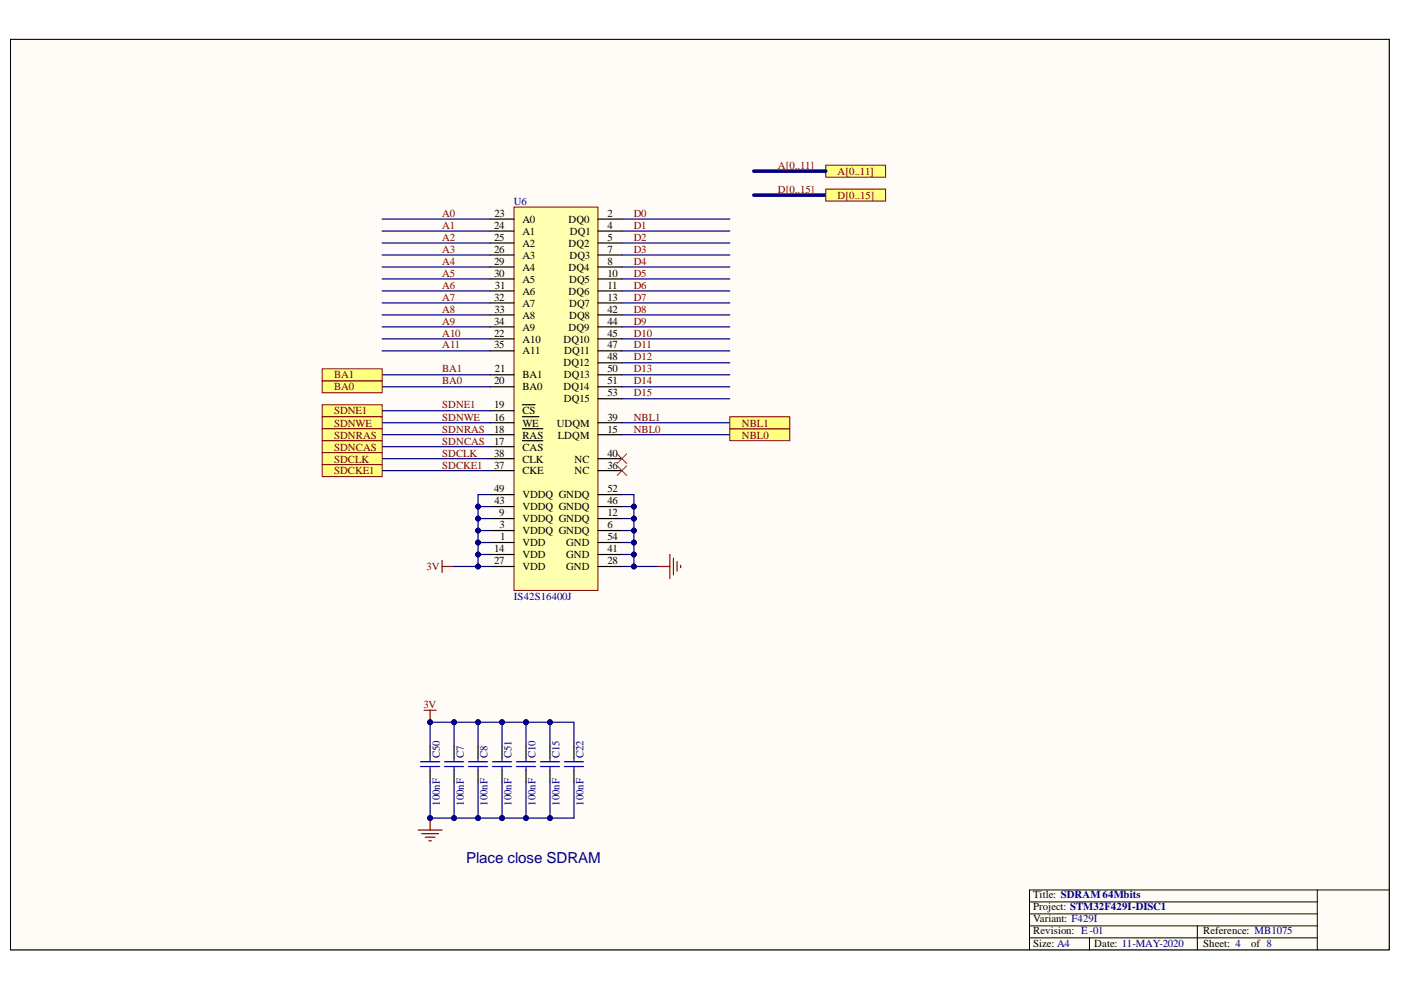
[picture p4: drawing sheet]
<svg xmlns="http://www.w3.org/2000/svg" width="297mm" height="210mm" viewBox="0 0 297 210" stroke-linecap="round" stroke-linejoin="round" font-family="sans-serif">
<path d="M2.2 8.4h292.3v193h-292.3z" fill-rule="evenodd" fill="#fffcf8"/>
<path d="M2.2 8.4h292.3v193h-292.3z" fill="none" stroke="#000" stroke-width=".21"/>
<path d="M2.2 8.4h292.3v193h-292.3z" fill-rule="evenodd" fill="#fffcf8"/>
<path d="M2.2 8.4h292.3v193h-292.3zM218.3 191.2h61M218.3 193.8h61M218.3 198.8h61M218.3 196.3h61M231 198.8v2.6M253.9 196.3v5.1M279.3 188.7v12.7M294.5 188.7h-76.2v12.7" fill="none" stroke="#000" stroke-width=".21"/>
<path d="M109 43.9h17.8v81.3h-17.8z" fill-rule="evenodd" fill="#ffffb0"/>
<path d="M109 43.9h17.8v81.3h-17.8z" fill="none" stroke="#800000" stroke-width=".21"/>
<g fill="none" stroke="#000" stroke-width=".25">
<path d="M103.9 49h5.1M103.9 56.6h5.1M103.9 54.1h5.1M103.9 46.4h5.1M103.9 59.1h5.1M103.9 51.5h5.1M126.8 49h5.1M126.8 56.6h5.1M126.8 54.1h5.1M126.8 46.4h5.1M126.8 59.1h5.1M126.8 51.5h5.1"/>
<path d="M103.9 79.5h5.1M103.9 66.8h5.1M103.9 69.3h5.1M103.9 64.2h5.1M103.9 74.4h5.1M103.9 71.8h5.1M103.9 61.7h5.1M126.8 79.5h5.1M126.8 76.9h5.1M126.8 66.8h5.1M126.8 69.3h5.1M126.8 64.2h5.1"/>
<path d="M126.8 74.4h5.1M126.8 71.8h5.1M126.8 61.7h5.1M103.9 89.6h5.1M103.9 82h5.1M103.9 92.2h5.1M103.9 97.2h5.1M103.9 87.1h5.1M103.9 94.7h5.1M103.9 99.8h5.1M110.8 88.4h3.5M110.8 90.9h4.3"/>
<path d="M110.8 85.8h2.6M110.8 93.4h4.3M126.8 89.6h5.1M126.8 82h5.1M126.8 92.2h5.1M126.8 84.5h5.1M126.8 97.2h5.1M126.8 99.8h5.1M103.9 112.5h5.1M103.9 109.9h5.1M103.9 104.9h5.1M103.9 117.6h5.1"/>
<path d="M103.9 115h5.1M103.9 107.4h5.1M126.8 112.5h5.1M126.8 109.9h5.1M126.8 104.9h5.1M126.8 117.6h5.1M126.8 115h5.1M126.8 107.4h5.1M103.9 120.1h5.1M126.8 120.1h5.1"/>
</g>
<path d="M175.1 35h12.7v2.6h-12.7z" fill-rule="evenodd" fill="#ffff80"/>
<path d="M175.1 35h12.7v2.6h-12.7z" fill="none" stroke="#800000" stroke-width=".21"/>
<path d="M159.8 36.3h15.3M159.8 41.4h15.3" fill="none" stroke="#000080" stroke-width=".76"/>
<path d="M81 46.4h22.9M131.9 46.4h22.8" fill="none" stroke="#000080" stroke-width=".25"/>
<path d="M175.1 40.1h12.7v2.5h-12.7z" fill-rule="evenodd" fill="#ffff80"/>
<path d="M175.1 40.1h12.7v2.5h-12.7z" fill="none" stroke="#800000" stroke-width=".21"/>
<path d="M89.9 150.6h2.6M91.2 150.6v2.5" fill="none" stroke="#800000" stroke-width=".25"/>
<circle cx="91.2" cy="153.1" r=".51" fill="#000080"/>
<circle cx="91.2" cy="153.1" r=".51" fill="none" stroke="#000080" stroke-width=".21"/>
<g fill="none" stroke="#000080" stroke-width=".25">
<path d="M81 49h22.9M81 51.5h22.9M81 54.1h22.9M81 56.6h22.9M81 59.1h22.9M131.9 49h22.8M131.9 51.5h22.8M131.9 54.1h22.8M131.9 56.6h22.8M131.9 59.1h22.8M81 61.7h22.9M81 64.2h22.9"/>
<path d="M81 66.8h22.9M81 69.3h22.9M81 71.8h22.9M81 74.4h22.9M81 79.5h22.9M131.9 61.7h22.8M131.9 64.2h22.8M131.9 66.8h22.8M131.9 69.3h22.8M131.9 71.8h22.8M131.9 74.4h22.8M131.9 76.9h22.8"/>
<path d="M131.9 79.5h22.8M81 82h22.9M81 87.1h22.9M81 89.6h22.9M81 92.2h22.9M81 94.7h22.9M81 97.2h22.9M81 99.8h22.9M131.9 82h22.8M131.9 84.5h22.8M131.9 89.6h22.8M131.9 92.2h22.8"/>
<path d="M131.9 104.9h2.5v15.2h-2.5"/>
</g>
<circle cx="134.4" cy="107.4" r=".51" fill="#000080"/>
<circle cx="134.4" cy="107.4" r=".51" fill="none" stroke="#000080" stroke-width=".21"/>
<circle cx="134.4" cy="109.9" r=".51" fill="#000080"/>
<circle cx="134.4" cy="109.9" r=".51" fill="none" stroke="#000080" stroke-width=".21"/>
<circle cx="134.4" cy="112.5" r=".51" fill="#000080"/>
<circle cx="134.4" cy="112.5" r=".51" fill="none" stroke="#000080" stroke-width=".21"/>
<circle cx="134.4" cy="115" r=".51" fill="#000080"/>
<circle cx="134.4" cy="115" r=".51" fill="none" stroke="#000080" stroke-width=".21"/>
<circle cx="134.4" cy="117.6" r=".51" fill="#000080"/>
<circle cx="134.4" cy="117.6" r=".51" fill="none" stroke="#000080" stroke-width=".21"/>
<circle cx="134.4" cy="120.1" r=".51" fill="#000080"/>
<circle cx="134.4" cy="120.1" r=".51" fill="none" stroke="#000080" stroke-width=".21"/>
<path d="M131.9 107.4h2.5" fill="none" stroke="#000080" stroke-width=".25"/>
<circle cx="134.4" cy="107.4" r=".51" fill="#000080"/>
<circle cx="134.4" cy="107.4" r=".51" fill="none" stroke="#000080" stroke-width=".21"/>
<path d="M131.9 109.9h2.5" fill="none" stroke="#000080" stroke-width=".25"/>
<circle cx="134.4" cy="109.9" r=".51" fill="#000080"/>
<circle cx="134.4" cy="109.9" r=".51" fill="none" stroke="#000080" stroke-width=".21"/>
<path d="M131.9 115h2.5" fill="none" stroke="#000080" stroke-width=".25"/>
<circle cx="134.4" cy="115" r=".51" fill="#000080"/>
<circle cx="134.4" cy="115" r=".51" fill="none" stroke="#000080" stroke-width=".21"/>
<path d="M131.9 117.6h2.5" fill="none" stroke="#000080" stroke-width=".25"/>
<circle cx="134.4" cy="117.6" r=".51" fill="#000080"/>
<circle cx="134.4" cy="117.6" r=".51" fill="none" stroke="#000080" stroke-width=".21"/>
<path d="M103.9 104.9h-2.5v15.2h2.5" fill="none" stroke="#000080" stroke-width=".25"/>
<circle cx="101.4" cy="107.4" r=".51" fill="#000080"/>
<circle cx="101.4" cy="107.4" r=".51" fill="none" stroke="#000080" stroke-width=".21"/>
<circle cx="101.4" cy="109.9" r=".51" fill="#000080"/>
<circle cx="101.4" cy="109.9" r=".51" fill="none" stroke="#000080" stroke-width=".21"/>
<circle cx="101.4" cy="112.5" r=".51" fill="#000080"/>
<circle cx="101.4" cy="112.5" r=".51" fill="none" stroke="#000080" stroke-width=".21"/>
<circle cx="101.4" cy="115" r=".51" fill="#000080"/>
<circle cx="101.4" cy="115" r=".51" fill="none" stroke="#000080" stroke-width=".21"/>
<circle cx="101.4" cy="117.6" r=".51" fill="#000080"/>
<circle cx="101.4" cy="117.6" r=".51" fill="none" stroke="#000080" stroke-width=".21"/>
<circle cx="101.4" cy="120.1" r=".51" fill="#000080"/>
<circle cx="101.4" cy="120.1" r=".51" fill="none" stroke="#000080" stroke-width=".21"/>
<path d="M101.4 107.4h2.5" fill="none" stroke="#000080" stroke-width=".25"/>
<circle cx="101.4" cy="107.4" r=".51" fill="#000080"/>
<circle cx="101.4" cy="107.4" r=".51" fill="none" stroke="#000080" stroke-width=".21"/>
<path d="M101.4 109.9h2.5" fill="none" stroke="#000080" stroke-width=".25"/>
<circle cx="101.4" cy="109.9" r=".51" fill="#000080"/>
<circle cx="101.4" cy="109.9" r=".51" fill="none" stroke="#000080" stroke-width=".21"/>
<path d="M101.4 115h2.5" fill="none" stroke="#000080" stroke-width=".25"/>
<circle cx="101.4" cy="115" r=".51" fill="#000080"/>
<circle cx="101.4" cy="115" r=".51" fill="none" stroke="#000080" stroke-width=".21"/>
<path d="M101.4 117.6h2.5" fill="none" stroke="#000080" stroke-width=".25"/>
<circle cx="101.4" cy="117.6" r=".51" fill="#000080"/>
<circle cx="101.4" cy="117.6" r=".51" fill="none" stroke="#000080" stroke-width=".21"/>
<path d="M93.7 118.8v2.6M142 117.6v5M142.8 118.3v3.6M143.6 119.1v2M144.3 119.9v.5M93.7 120.1h2.6M139.5 120.1h2.5" fill="none" stroke="#800000" stroke-width=".25"/>
<path d="M101.4 112.5h2.5" fill="none" stroke="#000080" stroke-width=".25"/>
<circle cx="101.4" cy="112.5" r=".51" fill="#000080"/>
<circle cx="101.4" cy="112.5" r=".51" fill="none" stroke="#000080" stroke-width=".21"/>
<path d="M131.9 112.5h2.5" fill="none" stroke="#000080" stroke-width=".25"/>
<circle cx="134.4" cy="112.5" r=".51" fill="#000080"/>
<circle cx="134.4" cy="112.5" r=".51" fill="none" stroke="#000080" stroke-width=".21"/>
<path d="M134.4 120.1h5.1" fill="none" stroke="#000080" stroke-width=".25"/>
<circle cx="134.4" cy="120.1" r=".51" fill="#000080"/>
<circle cx="134.4" cy="120.1" r=".51" fill="none" stroke="#000080" stroke-width=".21"/>
<path d="M96.3 120.1h5.1" fill="none" stroke="#000080" stroke-width=".25"/>
<circle cx="101.4" cy="120.1" r=".51" fill="#000080"/>
<circle cx="101.4" cy="120.1" r=".51" fill="none" stroke="#000080" stroke-width=".21"/>
<path d="M130.8 96.2l2.1 2.1M130.8 98.8l2.1 2M132.9 96.2l-2.1 2.1M132.9 98.8l-2.1 2" fill="none" stroke="#f00" stroke-width=".21"/>
<path d="M68.3 85.8h12.7v2.6h-12.7z" fill-rule="evenodd" fill="#ffff80"/>
<path d="M68.3 85.8h12.7v2.6h-12.7z" fill="none" stroke="#800000" stroke-width=".21"/>
<path d="M68.3 88.4h12.7v2.5h-12.7z" fill-rule="evenodd" fill="#ffff80"/>
<path d="M68.3 88.4h12.7v2.5h-12.7z" fill="none" stroke="#800000" stroke-width=".21"/>
<path d="M68.3 90.9h12.7v2.5h-12.7z" fill-rule="evenodd" fill="#ffff80"/>
<path d="M68.3 90.9h12.7v2.5h-12.7z" fill="none" stroke="#800000" stroke-width=".21"/>
<path d="M68.3 93.4h12.7v2.6h-12.7z" fill-rule="evenodd" fill="#ffff80"/>
<path d="M68.3 93.4h12.7v2.6h-12.7z" fill="none" stroke="#800000" stroke-width=".21"/>
<path d="M68.3 96h12.7v2.5h-12.7z" fill-rule="evenodd" fill="#ffff80"/>
<path d="M68.3 96h12.7v2.5h-12.7z" fill="none" stroke="#800000" stroke-width=".21"/>
<path d="M68.3 98.5h12.7v2.6h-12.7z" fill-rule="evenodd" fill="#ffff80"/>
<path d="M68.3 98.5h12.7v2.6h-12.7z" fill="none" stroke="#800000" stroke-width=".21"/>
<path d="M88.6 176h5.1M89.4 176.7h3.6M90.2 177.5h2M90.9 178.3h.5M91.2 173.5v2.5" fill="none" stroke="#800000" stroke-width=".25"/>
<circle cx="91.2" cy="173.5" r=".51" fill="#000080"/>
<circle cx="91.2" cy="173.5" r=".51" fill="none" stroke="#000080" stroke-width=".21"/>
<path d="M91.2 165.8v7.7h30.5v-7.7" fill="none" stroke="#000080" stroke-width=".25"/>
<circle cx="91.2" cy="173.5" r=".51" fill="#000080"/>
<circle cx="91.2" cy="173.5" r=".51" fill="none" stroke="#000080" stroke-width=".21"/>
<circle cx="96.3" cy="173.5" r=".51" fill="#000080"/>
<circle cx="96.3" cy="173.5" r=".51" fill="none" stroke="#000080" stroke-width=".21"/>
<circle cx="101.4" cy="173.5" r=".51" fill="#000080"/>
<circle cx="101.4" cy="173.5" r=".51" fill="none" stroke="#000080" stroke-width=".21"/>
<circle cx="106.4" cy="173.5" r=".51" fill="#000080"/>
<circle cx="106.4" cy="173.5" r=".51" fill="none" stroke="#000080" stroke-width=".21"/>
<circle cx="111.5" cy="173.5" r=".51" fill="#000080"/>
<circle cx="111.5" cy="173.5" r=".51" fill="none" stroke="#000080" stroke-width=".21"/>
<circle cx="116.6" cy="173.5" r=".51" fill="#000080"/>
<circle cx="116.6" cy="173.5" r=".51" fill="none" stroke="#000080" stroke-width=".21"/>
<path d="M96.3 165.8v7.7" fill="none" stroke="#000080" stroke-width=".25"/>
<circle cx="96.3" cy="173.5" r=".51" fill="#000080"/>
<circle cx="96.3" cy="173.5" r=".51" fill="none" stroke="#000080" stroke-width=".21"/>
<path d="M96.3 153.1v5.1" fill="none" stroke="#000080" stroke-width=".25"/>
<circle cx="96.3" cy="153.1" r=".51" fill="#000080"/>
<circle cx="96.3" cy="153.1" r=".51" fill="none" stroke="#000080" stroke-width=".21"/>
<path d="M101.4 165.8v7.7" fill="none" stroke="#000080" stroke-width=".25"/>
<circle cx="101.4" cy="173.5" r=".51" fill="#000080"/>
<circle cx="101.4" cy="173.5" r=".51" fill="none" stroke="#000080" stroke-width=".21"/>
<path d="M101.4 153.1v5.1" fill="none" stroke="#000080" stroke-width=".25"/>
<circle cx="101.4" cy="153.1" r=".51" fill="#000080"/>
<circle cx="101.4" cy="153.1" r=".51" fill="none" stroke="#000080" stroke-width=".21"/>
<path d="M106.4 165.8v7.7" fill="none" stroke="#000080" stroke-width=".25"/>
<circle cx="106.4" cy="173.5" r=".51" fill="#000080"/>
<circle cx="106.4" cy="173.5" r=".51" fill="none" stroke="#000080" stroke-width=".21"/>
<path d="M106.4 153.1v5.1" fill="none" stroke="#000080" stroke-width=".25"/>
<circle cx="106.4" cy="153.1" r=".51" fill="#000080"/>
<circle cx="106.4" cy="153.1" r=".51" fill="none" stroke="#000080" stroke-width=".21"/>
<path d="M111.5 165.8v7.7" fill="none" stroke="#000080" stroke-width=".25"/>
<circle cx="111.5" cy="173.5" r=".51" fill="#000080"/>
<circle cx="111.5" cy="173.5" r=".51" fill="none" stroke="#000080" stroke-width=".21"/>
<path d="M111.5 153.1v5.1" fill="none" stroke="#000080" stroke-width=".25"/>
<circle cx="111.5" cy="153.1" r=".51" fill="#000080"/>
<circle cx="111.5" cy="153.1" r=".51" fill="none" stroke="#000080" stroke-width=".21"/>
<path d="M116.6 153.1v5.1" fill="none" stroke="#000080" stroke-width=".25"/>
<circle cx="116.6" cy="153.1" r=".51" fill="#000080"/>
<circle cx="116.6" cy="153.1" r=".51" fill="none" stroke="#000080" stroke-width=".21"/>
<path d="M116.6 165.8v7.7" fill="none" stroke="#000080" stroke-width=".25"/>
<circle cx="116.6" cy="173.5" r=".51" fill="#000080"/>
<circle cx="116.6" cy="173.5" r=".51" fill="none" stroke="#000080" stroke-width=".21"/>
<path d="M91.2 158.2v-5.1h30.5v5.1" fill="none" stroke="#000080" stroke-width=".25"/>
<circle cx="91.2" cy="153.1" r=".51" fill="#000080"/>
<circle cx="91.2" cy="153.1" r=".51" fill="none" stroke="#000080" stroke-width=".21"/>
<circle cx="96.3" cy="153.1" r=".51" fill="#000080"/>
<circle cx="96.3" cy="153.1" r=".51" fill="none" stroke="#000080" stroke-width=".21"/>
<circle cx="101.4" cy="153.1" r=".51" fill="#000080"/>
<circle cx="101.4" cy="153.1" r=".51" fill="none" stroke="#000080" stroke-width=".21"/>
<circle cx="106.4" cy="153.1" r=".51" fill="#000080"/>
<circle cx="106.4" cy="153.1" r=".51" fill="none" stroke="#000080" stroke-width=".21"/>
<circle cx="111.5" cy="153.1" r=".51" fill="#000080"/>
<circle cx="111.5" cy="153.1" r=".51" fill="none" stroke="#000080" stroke-width=".21"/>
<circle cx="116.6" cy="153.1" r=".51" fill="#000080"/>
<circle cx="116.6" cy="153.1" r=".51" fill="none" stroke="#000080" stroke-width=".21"/>
<path d="M154.7 90.9h12.7v2.5h-12.7z" fill-rule="evenodd" fill="#ffff80"/>
<path d="M154.7 90.9h12.7v2.5h-12.7z" fill="none" stroke="#800000" stroke-width=".21"/>
<path d="M154.7 88.4h12.7v2.5h-12.7z" fill-rule="evenodd" fill="#ffff80"/>
<path d="M154.7 88.4h12.7v2.5h-12.7z" fill="none" stroke="#800000" stroke-width=".21"/>
<path d="M68.3 80.7h12.7v2.6h-12.7z" fill-rule="evenodd" fill="#ffff80"/>
<path d="M68.3 80.7h12.7v2.6h-12.7z" fill="none" stroke="#800000" stroke-width=".21"/>
<path d="M68.3 78.2h12.7v2.5h-12.7z" fill-rule="evenodd" fill="#ffff80"/>
<path d="M68.3 78.2h12.7v2.5h-12.7z" fill="none" stroke="#800000" stroke-width=".21"/>
<g fill="none" stroke="#000" stroke-width=".25">
<path d="M91.2 158.2v2.5M96.3 158.2v2.5M101.4 158.2v2.5M106.4 158.2v2.5M111.5 158.2v2.5M116.6 158.2v2.5M121.7 158.2v2.5M91.2 163.3v2.5M96.3 163.3v2.5M101.4 163.3v2.5M106.4 163.3v2.5M111.5 163.3v2.5"/>
<path d="M116.6 163.3v2.5M121.7 163.3v2.5"/>
</g>
<g fill="none" stroke="#00f" stroke-width=".25">
<path d="M89.2 161.5h4M89.2 162.5h4M91.2 160.7v.8M91.2 162.5v.8M94.2 161.5h4.1M94.2 162.5h4.1M96.3 160.7v.8M96.3 162.5v.8M99.3 161.5h4.1M99.3 162.5h4.1M101.4 160.7v.8M101.4 162.5v.8"/>
<path d="M104.4 161.5h4.1M104.4 162.5h4.1M106.4 160.7v.8M106.4 162.5v.8M109.5 161.5h4.1M109.5 162.5h4.1M111.5 160.7v.8M111.5 162.5v.8M114.6 161.5h4M114.6 162.5h4M116.6 160.7v.8M116.6 162.5v.8"/>
<path d="M119.7 161.5h4M119.7 162.5h4M121.7 160.7v.8M121.7 162.5v.8"/>
</g>
<text font-size="3.2" fill="#000080" x="98.8" y="183">Place close SDRAM</text>
<g font-size="2.3" fill="#800000">
<text x="164.9" y="35.8">A[0..11]</text>
<text x="164.9" y="40.9">D[0..15]</text>
<text x="177.6" y="37.1">A[0..11]</text>
<text x="93.7" y="46">A0</text>
<text x="134.4" y="46">D0</text>
<text x="177.6" y="42.2">D[0..15]</text>
<text x="93.7" y="48.5">A1</text>
<text x="93.7" y="51.1">A2</text>
<text x="93.7" y="53.6">A3</text>
<text x="134.4" y="48.5">D1</text>
<text x="134.4" y="51.1">D2</text>
<text x="134.4" y="53.6">D3</text>
<text x="93.7" y="56.1">A4</text>
<text x="93.7" y="58.7">A5</text>
<text x="134.4" y="56.1">D4</text>
<text x="134.4" y="58.7">D5</text>
<text x="93.7" y="61.2">A6</text>
<text x="93.7" y="63.7">A7</text>
<text x="134.4" y="61.2">D6</text>
<text x="134.4" y="63.7">D7</text>
<text x="93.7" y="66.3">A8</text>
<text x="93.7" y="68.8">A9</text>
<text x="93.7" y="71.4">A10</text>
<text x="134.4" y="66.3">D8</text>
<text x="134.4" y="68.8">D9</text>
<text x="134.4" y="71.4">D10</text>
<text x="93.7" y="73.9">A11</text>
<text x="134.4" y="73.9">D11</text>
<text x="134.4" y="76.4">D12</text>
<text x="70.8" y="82.8">BA0</text>
<text x="70.8" y="80.2">BA1</text>
<text x="93.7" y="81.5">BA0</text>
<text x="93.7" y="79">BA1</text>
<text x="134.4" y="79">D13</text>
<text x="134.4" y="81.5">D14</text>
<text x="70.8" y="87.8">SDNE1</text>
<text x="93.7" y="89.2">SDNWE</text>
<text x="93.7" y="86.6">SDNE1</text>
<text x="134.4" y="84">D15</text>
<text x="134.4" y="89.2">NBL1</text>
<text x="70.8" y="90.5">SDNWE</text>
<text x="70.8" y="93">SDNRAS</text>
<text x="70.8" y="95.5">SDNCAS</text>
<text x="93.7" y="91.7">SDNRAS</text>
<text x="93.7" y="94.3">SDNCAS</text>
<text x="134.4" y="91.7">NBL0</text>
<text x="157.3" y="93">NBL0</text>
<text x="157.3" y="90.5">NBL1</text>
<text x="70.8" y="98.1">SDCLK</text>
<text x="70.8" y="100.6">SDCKE1</text>
<text x="93.7" y="96.8">SDCLK</text>
<text x="93.7" y="99.3">SDCKE1</text>
<text x="90.4" y="120.9">3V</text>
<text x="89.8" y="150.1">3V</text>
</g>
<g font-size="2.3">
<text x="104.8" y="46">23</text>
<text x="110.7" y="47.3">A0</text>
<text x="120.6" y="47.3">DQ0</text>
<text x="128.8" y="46">2</text>
<text x="104.7" y="48.5">24</text>
<text x="104.7" y="51.1">25</text>
<text x="104.7" y="53.6">26</text>
<text x="110.7" y="49.8">A1</text>
<text x="110.7" y="52.3">A2</text>
<text x="120.6" y="52.3">DQ2</text>
<text x="120.8" y="49.8">DQ1</text>
<text x="128.8" y="48.5">4</text>
<text x="128.8" y="53.6">7</text>
<text x="128.8" y="51.1">5</text>
<text x="104.7" y="56.1">29</text>
<text x="104.7" y="58.7">30</text>
<text x="110.7" y="57.4">A4</text>
<text x="110.7" y="59.9">A5</text>
<text x="110.7" y="54.9">A3</text>
<text x="120.6" y="57.4">DQ4</text>
<text x="120.6" y="59.9">DQ5</text>
<text x="120.7" y="54.9">DQ3</text>
<text x="128.8" y="56.1">8</text>
<text x="128.8" y="58.7">10</text>
<text x="104.7" y="63.7">32</text>
<text x="104.9" y="61.2">31</text>
<text x="110.7" y="65">A7</text>
<text x="110.7" y="62.5">A6</text>
<text x="120.6" y="62.5">DQ6</text>
<text x="120.6" y="65">DQ7</text>
<text x="128.8" y="63.7">13</text>
<text x="128.8" y="61.2">11</text>
<text x="104.7" y="68.8">34</text>
<text x="104.7" y="71.4">22</text>
<text x="104.8" y="66.3">33</text>
<text x="110.7" y="70.1">A9</text>
<text x="110.7" y="67.5">A8</text>
<text x="120.6" y="70.1">DQ9</text>
<text x="120.6" y="67.5">DQ8</text>
<text x="128.8" y="66.3">42</text>
<text x="128.8" y="68.8">44</text>
<text x="128.8" y="71.4">45</text>
<text x="104.7" y="73.9">35</text>
<text x="110.7" y="75.2">A11</text>
<text x="110.7" y="72.6">A10</text>
<text x="119.5" y="77.7">DQ12</text>
<text x="119.5" y="72.6">DQ10</text>
<text x="119.6" y="75.2">DQ11</text>
<text x="128.8" y="76.4">48</text>
<text x="128.8" y="73.9">47</text>
<text x="104.7" y="81.5">20</text>
<text x="104.9" y="79">21</text>
<text x="110.7" y="80.2">BA1</text>
<text x="110.7" y="82.8">BA0</text>
<text x="119.5" y="82.8">DQ14</text>
<text x="119.5" y="80.2">DQ13</text>
<text x="128.8" y="81.5">51</text>
<text x="128.8" y="79">50</text>
<text x="104.7" y="89.2">16</text>
<text x="104.7" y="86.6">19</text>
<text x="110.7" y="87.8">CS</text>
<text x="119.5" y="85.3">DQ15</text>
<text x="128.8" y="89.2">39</text>
<text x="128.8" y="84">53</text>
<text x="104.7" y="91.7">18</text>
<text x="104.7" y="94.3">17</text>
<text x="110.7" y="90.5">WE</text>
<text x="110.7" y="93">RAS</text>
<text x="110.7" y="95.5">CAS</text>
<text x="118" y="90.5">UDQM</text>
<text x="118.3" y="93">LDQM</text>
<text x="128.8" y="91.7">15</text>
<text x="104.7" y="96.8">38</text>
<text x="104.7" y="99.3">37</text>
<text x="110.7" y="98.1">CLK</text>
<text x="110.7" y="100.6">CKE</text>
<text x="121.8" y="100.6">NC</text>
<text x="121.8" y="98.1">NC</text>
<text x="128.8" y="99.3">36</text>
<text x="128.8" y="96.8">40</text>
<text x="104.7" y="104.4">49</text>
<text x="104.8" y="106.9">43</text>
<text x="110.7" y="105.7">VDDQ GNDQ</text>
<text x="128.8" y="104.4">52</text>
<text x="128.8" y="106.9">46</text>
<text x="105.8" y="109.5">9</text>
<text x="105.9" y="112">3</text>
<text x="110.7" y="113.3">VDDQ GNDQ</text>
<text x="110.7" y="110.8">VDDQ GNDQ</text>
<text x="110.7" y="108.2">VDDQ GNDQ</text>
<text x="128.8" y="112">6</text>
<text x="128.8" y="109.5">12</text>
<text x="104.7" y="119.6">27</text>
<text x="104.7" y="117.1">14</text>
<text x="106" y="114.6">1</text>
<text x="110.7" y="115.8">VDD</text>
<text x="110.7" y="118.4">VDD</text>
<text x="120.1" y="118.4">GND</text>
<text x="120.1" y="115.8">GND</text>
<text x="128.8" y="119.6">28</text>
<text x="128.8" y="117.1">41</text>
<text x="128.8" y="114.6">54</text>
<text x="110.7" y="120.9">VDD</text>
<text x="120.1" y="120.9">GND</text>
<text x="219" y="190.5">Title: SDRAM64Mbits</text>
<text x="219" y="193">Project: STM32F429I-DISC1</text>
<text x="219" y="195.5">Variant: F429I</text>
<text x="219" y="200.9">Size: A4</text>
<text x="219" y="198.1">Revision: E-01</text>
<text x="232" y="200.9">Date: 11-MAY-2020</text>
<text x="255.1" y="198.1">Reference: MB1075</text>
<text x="255.1" y="200.9">Sheet: 4</text>
<text x="265.2" y="200.9">of 8</text>
</g>
<g font-size="2.3" fill="#000080">
<text x="109" y="43.5">U6</text>
<text x="109" y="127.2">IS42S16400J</text>
<text x="93.2" y="160.7" transform="rotate(-90 93.2 160.7)">C50</text>
<text x="98.3" y="160.7" transform="rotate(-90 98.3 160.7)">C7</text>
<text x="103.4" y="160.7" transform="rotate(-90 103.4 160.7)">C8</text>
<text x="108.5" y="160.7" transform="rotate(-90 108.5 160.7)">C51</text>
<text x="113.5" y="160.7" transform="rotate(-90 113.5 160.7)">C10</text>
<text x="118.6" y="160.7" transform="rotate(-90 118.6 160.7)">C15</text>
<text x="123.7" y="160.7" transform="rotate(-90 123.7 160.7)">C22</text>
<text x="93.2" y="170.9" transform="rotate(-90 93.2 170.9)">100nF</text>
<text x="98.3" y="170.9" transform="rotate(-90 98.3 170.9)">100nF</text>
<text x="103.4" y="170.9" transform="rotate(-90 103.4 170.9)">100nF</text>
<text x="108.5" y="170.9" transform="rotate(-90 108.5 170.9)">100nF</text>
<text x="113.5" y="170.9" transform="rotate(-90 113.5 170.9)">100nF</text>
<text x="118.6" y="170.9" transform="rotate(-90 118.6 170.9)">100nF</text>
<text x="123.7" y="170.9" transform="rotate(-90 123.7 170.9)">100nF</text>
</g>
</svg>
